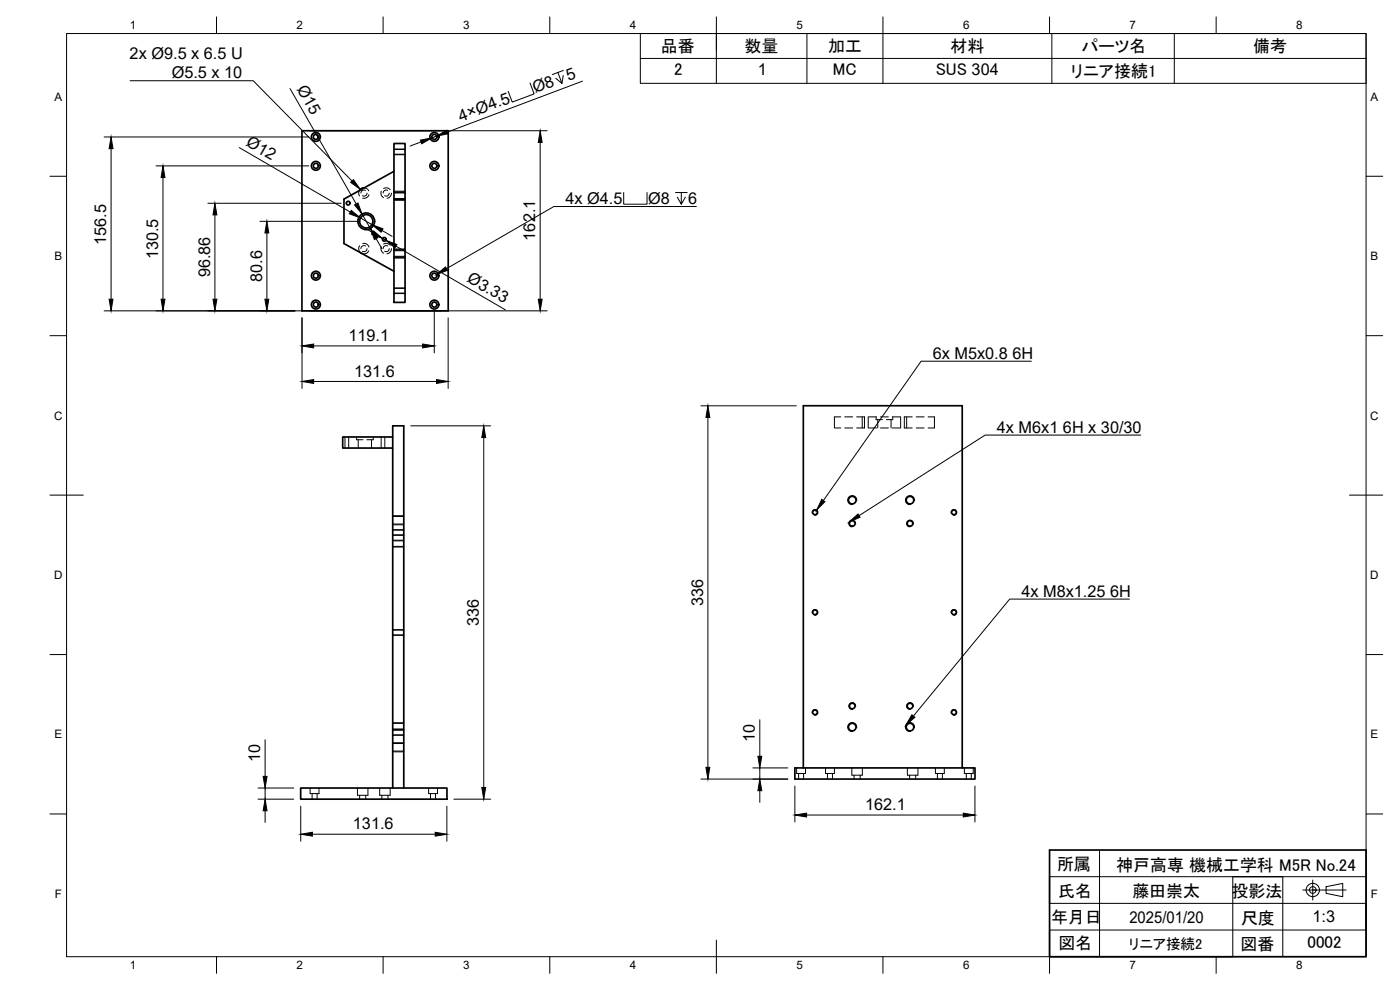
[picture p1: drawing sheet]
<svg xmlns="http://www.w3.org/2000/svg" width="420mm" height="297mm" viewBox="0 0 420 297" stroke-linecap="round" stroke-linejoin="round" font-family="sans-serif">
<!-- layer: Visible -->
<g fill="none" stroke="#000" stroke-width=".51">
<path d="M90.6 39.2h43.9v54.1h-43.9zM109.3 56.4l-.7 .1-.8 .7M118.2 43.1h3.4v47.6h-3.4zM118.2 51.4l-15 8.3v13.4l15 8.3M108.3 75.9l.3 .1M117.9 131.1h-15.1v3.3h15.1M90.2 236.4h43.9v3.4h-43.9zM117.9 236.4v-108.6h3.3v108.6M238.5 230.4h54.1v3.4h-54.1zM241.1 230.4v-108.7h47.7v108.7"/>
<circle cx="94.8" cy="41.1" r=".75"/>
<circle cx="94.8" cy="49.8" r=".75"/>
<circle cx="94.8" cy="49.8" r="1.33"/>
<circle cx="94.8" cy="41.1" r="1.33"/>
<circle cx="130.4" cy="49.8" r=".75"/>
<circle cx="130.4" cy="41.1" r=".75"/>
<circle cx="130.4" cy="41.1" r="1.33"/>
<circle cx="130.4" cy="49.8" r="1.33"/>
<circle cx="104.5" cy="61" r=".56"/>
<circle cx="109.9" cy="66.4" r="2.51"/>
<circle cx="109.9" cy="66.4" r="2"/>
<circle cx="115.3" cy="71.8" r=".56"/>
<circle cx="94.8" cy="91.4" r=".75"/>
<circle cx="94.8" cy="82.7" r=".75"/>
<circle cx="94.8" cy="91.4" r="1.33"/>
<circle cx="94.8" cy="82.7" r="1.33"/>
<circle cx="130.4" cy="91.4" r=".75"/>
<circle cx="130.4" cy="82.7" r=".75"/>
<circle cx="130.4" cy="82.7" r="1.33"/>
<circle cx="130.4" cy="91.4" r="1.33"/>
<circle cx="244.6" cy="153.7" r=".71"/>
<circle cx="255.8" cy="157.1" r=".84"/>
<circle cx="255.8" cy="150.1" r="1.13"/>
<circle cx="273.1" cy="157.1" r=".84"/>
<circle cx="273.1" cy="150.1" r="1.13"/>
<circle cx="286.3" cy="153.7" r=".71"/>
<circle cx="244.6" cy="183.7" r=".71"/>
<circle cx="286.3" cy="183.7" r=".71"/>
<circle cx="244.6" cy="213.7" r=".71"/>
<circle cx="255.8" cy="211.8" r=".84"/>
<circle cx="255.8" cy="218.2" r="1.13"/>
<circle cx="273.1" cy="211.8" r=".84"/>
<circle cx="273.1" cy="218.2" r="1.13"/>
<circle cx="286.3" cy="213.7" r=".71"/>
</g>
<!-- layer: Hidden -->
<g fill="none" stroke="#000" stroke-width=".3">
<path d="M107.8 57.2l-.1 .8 .2 .8M109.3 56.4l.9 .2 .5 .7M109.7 57.1h-.1a.92 .92 0 0 0-1.3 .8M110.2 57.9a.91 .91 0 0 1-1.4 .8M110.7 58.4a1.57 1.57 0 0 1-1.9 1.1M114.4 57.4a1.55 1.55 0 0 0 .7 1.9M115.1 56.6a1.56 1.56 0 0 1 2 .3M116.4 57.1h-.1a.93 .93 0 0 0-1.3 .8M116.8 57.9a.91 .91 0 0 1-1.4 .8M117.5 57.9a1.55 1.55 0 0 1-1.3 1.6M118.2 57.9h3.4M118.2 59.6h3.4"/>
<path d="M118.2 57.6h3.4M118.2 59.9h3.4M118.2 46.3h3.4M118.2 44.9h3.4M107.9 73.7a1.59 1.59 0 0 0 .4 2.2M108.9 73.1a1.51 1.51 0 0 1 1.8 1M109.7 73.8a.92 .92 0 0 0-1.4 .8M110.2 74.6a.92 .92 0 0 1-1.4 .8M110.7 75.3a1.58 1.58 0 0 1-2.1 .8M114.4 74a1.58 1.58 0 0 0 .7 2M115.1 73.2a1.53 1.53 0 0 1 2 .4M116.4 73.8a.92 .92 0 0 0-1.4 .8"/>
<path d="M116.8 74.6a.91 .91 0 0 1-1.4 .8M117.5 74.6a1.5 1.5 0 0 1-1.3 1.5M118.2 75.2h3.4M118.2 76.9h3.4M118.2 74.9h3.4M118.2 77.2h3.4M118.2 87.9h3.4M118.2 86.5h3.4M103.5 131.1v3.3M104.6 131.1v3.3M107 131.1v.8h1.9M107.5 131.9v2.5"/>
<path d="M111.5 131.9v2.5M112 131.1v.8h-1.9M114.4 131.1v3.3M115.5 131.1v3.3M252.3 125.1h-1.9v3.3h1.9M253.5 125.1h2.4M253.5 128.4h2.4M257.1 125.1h2.4l-.1 3.3h-2.3M258.8 125.1v3.3M260.6 125.1v3.3M260.7 125.1h2.3M260.7 128.4h2.3"/>
<path d="M262.9 125.1v.8h1.9M263.4 125.9v2.5M264.2 125.1h2.4M264.2 128.4h2.4M267.4 125.9v2.5M267.8 125.1h2.4M267.8 128.4h2.4M267.9 125.1v.8h-1.9M270.3 125.1v3.3M272.1 125.1v3.3M273.8 125.1h-2.4v3.3h2.4M275 125.1h2.3"/>
<path d="M275 128.4h2.3M278.5 125.1h1.9v3.3h-1.9M117.9 155h3.3M117.9 157.2h3.3M117.9 159.1h3.3M117.9 162.3h3.3M117.9 163.9h3.3M117.9 160.5h3.3M117.9 190.5h3.3M117.9 189.1h3.3M117.9 217.1h3.3M117.9 218.7h3.3"/>
<path d="M117.9 219.1h3.3M93.1 236.4v1.7h2.6v-1.7M93.7 238.1v1.7M95.2 238.1v1.7M107.3 236.4v2.2h3.1v-2.2M107.9 238.6v1.2M109.8 238.6v1.2M113.9 236.4v2.2h3.2v-2.2M114.6 238.6v1.2M116.4 238.6v1.2M117.9 223.1h3.3M117.9 225.3h3.3"/>
<path d="M117.9 220.5h3.3M128.6 236.4v1.7h2.7v-1.7M129.2 238.1v1.7M130.7 238.1v1.7M239.1 230.4v1.7h2.6v-1.7M239.7 232.1v1.7M241.2 232.1v1.7M247.8 230.4v1.7h2.6v-1.7M248.3 232.1v1.7M249.8 232.1v1.7M255.7 230.4v2.2h3.1v-2.2M256.3 232.6v1.2"/>
<path d="M258.1 232.6v1.2M272.3 230.4v2.2h3.2v-2.2M273 232.6v1.2M274.8 232.6v1.2M280.7 230.4v1.7h2.7v-1.7M281.3 232.1v1.7M282.8 232.1v1.7M289.4 230.4v1.7h2.7v-1.7M290 232.1v1.7M291.5 232.1v1.7"/>
</g>
<!-- layer: Hidden Narrow -->
<g fill="none" stroke="#000" stroke-width=".3">
<path d="M118.2 57.7h3.4M118.2 59.8h3.4M118.2 57.4h3.4M118.2 46.4h3.4M118.2 44.7h3.4M118.2 75h3.4M118.2 77.1h3.4M118.2 74.7h3.4M118.2 77.4h3.4M118.2 60.1h3.4M118.2 88.1h3.4M118.2 86.4h3.4"/>
<path d="M117.9 154.7h3.3M117.9 157.5h3.3M117.9 158.9h3.3M117.9 162.1h3.3M117.9 164.1h3.3M117.9 160.6h3.3M117.9 190.6h3.3M117.9 188.9h3.3M117.9 216.9h3.3M117.9 218.9h3.3M117.9 222.8h3.3M117.9 225.6h3.3"/>
<path d="M117.9 220.6h3.3"/>
</g>
<!-- layer: Visible Narrow -->
<g fill="none" stroke="#000" stroke-width=".3">
<path d="M243.7 153.9a.86 .86 0 0 1 .7-1 .86 .86 0 0 1 1 .7 .86 .86 0 0 1-.7 1M256.8 157.3a1.03 1.03 0 0 0-.9-1.2 1.03 1.03 0 0 0-1.1 .8 1.03 1.03 0 0 0 .8 1.2M257.1 150.3a1.37 1.37 0 0 0-1.1-1.6 1.37 1.37 0 0 0-1.6 1.1 1.37 1.37 0 0 0 1.1 1.6M274.1 157.3a1.03 1.03 0 0 0-.8-1.2 1.03 1.03 0 0 0-1.2 .8 1.03 1.03 0 0 0 .8 1.2M274.4 150.3a1.37 1.37 0 0 0-1.1-1.6 1.37 1.37 0 0 0-1.5 1.1 1.37 1.37 0 0 0 1.1 1.6M285.4 153.9a.86 .86 0 0 1 .7-1 .86 .86 0 0 1 1 .7 .86 .86 0 0 1-.7 1M243.7 183.9a.86 .86 0 0 1 .7-1 .86 .86 0 0 1 1 .7 .86 .86 0 0 1-.7 1M285.4 183.9a.86 .86 0 0 1 .7-1 .86 .86 0 0 1 1 .7 .86 .86 0 0 1-.7 1M243.7 213.9a.86 .86 0 0 1 .7-1 .86 .86 0 0 1 1 .7 .86 .86 0 0 1-.7 1M256.8 212a1.03 1.03 0 0 0-.9-1.2 1.03 1.03 0 0 0-1.1 .9 1.03 1.03 0 0 0 .8 1.1M257.1 218.4a1.37 1.37 0 0 0-1.1-1.6 1.37 1.37 0 0 0-1.6 1.1 1.37 1.37 0 0 0 1.1 1.6M274.1 212a1.03 1.03 0 0 0-.8-1.2 1.03 1.03 0 0 0-1.2 .9 1.03 1.03 0 0 0 .8 1.1"/>
<path d="M274.4 218.4a1.37 1.37 0 0 0-1.1-1.6 1.37 1.37 0 0 0-1.5 1.1 1.37 1.37 0 0 0 1.1 1.6M285.4 213.9a.86 .86 0 0 1 .7-1 .86 .86 0 0 1 1 .7 .86 .86 0 0 1-.7 1"/>
</g>
<!-- layer: Border -->
<g fill="none" stroke="#000" stroke-width=".3">
<path d="M20 10.1h390v276.9h-390zM65 5.1v5M115 5.1v5M165 5.1v5M215 5.1v10M265 5.1v5M315 5.1v5M365 5.1v5M15 52.9h5M410 52.9h5M15 100.7h5M410 100.7h5"/>
<path d="M15 148.6h10M405 148.6h10M15 196.4h5M410 196.4h5M15 244.2h5M410 244.2h5M65 287v5M115 287v5M165 287v5M215 282.1v9.9M265 287v5M315 287v5"/>
<path d="M365 287v5"/>
</g>
<!-- layer: TitleBlock -->
<path d="M315 255h95v32h-95z" fill="none" stroke="#000" stroke-width=".51"/>
<g fill="none" stroke="#000" stroke-width=".3">
<path d="M330 255v32M315 263h95M315 271h95M315 279h95M370 263v24M385 263v24M391 267h13M394 264v6.1M398 266.1l5-1v4l-5-1.1z"/>
<circle cx="394" cy="267" r="2"/>
<circle cx="394" cy="267" r="1.01"/>
</g>
<path d="M315 279v8h55M315 263v8M370 263h15M410 271v8" fill="none" stroke="#000" stroke-width=".36"/>
<!-- layer: FD_Dimensions -->
<g fill="none" stroke="#000" stroke-width=".3">
<path d="M87 26.6l19.9 34.6M92.7 39.2h71.5M159.1 24.9l1.2 3.3-6.6 2.4-1.2-3.2M167.4 21.7l1.3 3.3-1.9-1.5M169 22.6l-.3 2.4M169.1 21.1l-3.3 1.3M174.8 24.3l-40.5 15.3M31.2 41.1h61.5M33.3 44.6v45.2M46.8 49.8h45.9M48.9 53.3v36.5M71.8 44.3l33.3 19.3"/>
<path d="M126.3 42.6l-3.2 1.2M131 40.8l-1.4 .6M162.1 42.7v47.1M62.4 61h40M64.5 64.5v25.3M78 66.4h29.8M80.1 69.9v19.9M108.2 65.4l3.4 2M108.6 64.2l2.5 4.4M108.8 68l3 1.8M112.9 71.6l1.7 3M114.7 69.2l3 1.7"/>
<path d="M114.8 71.6l1 .5M118.8 73.9l32.9 19.1M31.2 93.3h133M90.6 95.4v21.2M130.3 93.5v12.4M134.5 95.4v21.2M94.1 114.5h36.9M94.1 103.8h32.7M123.3 127.8h24M145.2 131.3v105M210.4 121.8h28.6M212.4 125.3v104.9"/>
<path d="M228 215.9v11M77.4 239.8h10.8M77.4 236.4h10.8M79.6 222v10.9M79.6 236.4v3.4M136.2 239.8h11.1M210.4 233.8h26.1M225.9 230.4h10.6M228 230.4v3.4M228 237.2v3.5M238.5 235.8v10.8M292.6 235.8v10.8"/>
<path d="M79.6 243.3v3.5M90.3 241.9v10.5M93.7 250.3h36.9M134.1 241.9v10.5M242.1 244.5h47"/>
</g>
<g fill="#000" stroke="#000" stroke-width=".3">
<path d="M131 40.8l3.1-1.7 .4 1zM33.3 41.1l.6 3.5h-1.2zM48.9 49.8l.6 3.5h-1.2zM126.2 42l3.4-.6-3 1.7zM162.1 39.2l.6 3.5h-1.2zM64.5 61l.6 3.5h-1.2zM80.1 66.4l.6 3.5h-1.2zM105.4 63.1l2.8 2.3-3.4-1.3zM106.4 61.5l1-.6 1.2 3.3zM112.1 69.3l2.7 2.3-3.3-1.3zM111.1 68.6l2.3 2.7-1 .6zM111.6 67.4l3.3 1.3-.5 1z"/>
<path d="M115.8 72.1l3.3 1.2-.6 1.1zM32.7 89.8h1.2l-.6 3.5zM48.3 89.8h1.2l-.6 3.5zM63.9 89.8h1.2l-.6 3.5zM79.5 89.8h1.2l-.6 3.5zM161.5 89.8h1.2l-.6 3.5zM90.6 114.5l3.5-.6v1.1zM90.6 103.8l3.5-.6v1.2zM126.8 103.2l3.5 .6-3.5 .6zM131 113.9l3.5 .6-3.5 .5zM145.2 127.8l.6 3.5h-1.2zM212.4 121.8l.6 3.5h-1.1z"/>
<path d="M79 232.9h1.1l-.5 3.5zM144.6 236.3h1.2l-.6 3.5zM211.9 230.2h1.1l-.6 3.6zM228 233.8l.6 3.4h-1.1zM227.5 226.9h1.1l-.6 3.5zM79.6 239.8l.5 3.5h-1.1zM90.3 250.3l3.4-.6v1.2zM130.6 249.7l3.5 .6-3.5 .6zM238.5 244.5l3.6-.5v1.1zM289.1 244l3.5 .5-3.5 .6z"/>
</g>
<!-- layer: Hole Notes -->
<path d="M39.1 24.2h36.9l29.7 30.1M187.2 57.8v3.5h7v-3.5M202.7 57.8h3.5M204.5 57.8v3.5l-1.2-2.1M205.7 59.2l-1.2 2.1M209 62h-42.8l-32.2 18.6M309.5 108.4h-33.1l-29.3 41.8M342.3 130.5h-46.6l-37.9 24.2M339 179.8h-36l-28.9 35" fill="none" stroke="#000" stroke-width=".3"/>
<path d="M106.1 53.9l2 2.9-2.9-2.1zM131 82.4l2.7-2.3 .6 1zM246.6 149.8l1 .7-2.5 2.5zM254.8 156.6l2.7-2.4 .6 1zM273.7 214.5l.9 .7-2.7 2.3z" fill="#000" stroke="#000" stroke-width=".3"/>
<!-- layer: Custom Tables -->
<path d="M192.2 10.1h217.8v14.9h-217.8zM192.2 17.5h217.8M215 10.1v14.9M242.2 10.1v14.9M265 10.1v14.9M315.7 10.1v14.9M352.4 10.1v14.9" fill="none" stroke="#000" stroke-width=".3"/>
<g font-size="5.1">
<text x="198.4" y="15.6">品番</text>
<text x="223.5" y="15.6">数量</text>
<text x="248.6" y="15.7">加工</text>
<text x="285.3" y="15.6">材料</text>
<text x="324.6" y="15.6">パーツ名</text>
<text x="376.1" y="15.6">備考</text>
<text x="202.3" y="22.4">2</text>
<text x="249.9" y="22.4">MC</text>
<text x="280.8" y="22.4">SUS 304</text>
<text x="321.4" y="23.1">リニア接続1</text>
<text x="317.2" y="261">所属</text>
<text x="335" y="261.2">神戸高専 機械工学科 M5R No.24</text>
<text x="317.6" y="269.1">氏名</text>
<text x="339.8" y="269.2">藤田崇太</text>
<text x="369.6" y="269.1">投影法</text>
<text x="315.4" y="276.9">年月日</text>
<text x="372.4" y="277.2">尺度</text>
<text x="317.7" y="284.8">図名</text>
<text x="372.3" y="285.1">図番</text>
<text x="392.4" y="284.6">0002</text>
</g>
<g font-size="4.9">
<text x="38.9" y="17.6">2x Ø9.5 x 6.5 U</text>
<text x="51.5" y="23.5">Ø5.5 x 10</text>
<text x="227.4" y="22.4">1</text>
<text x="89" y="26.8" transform="rotate(60 89 26.8)">Ø15</text>
<text x="160.6" y="28.1" transform="rotate(-21 160.6 28.1)">Ø8</text>
<text x="170.6" y="24.3" transform="rotate(-21 170.6 24.3)">5</text>
<text x="138.3" y="36.5" transform="rotate(-21 138.3 36.5)">4×Ø4.5</text>
<text x="73.6" y="43.6" transform="rotate(30 73.6 43.6)">Ø12</text>
<text x="169.7" y="61.3">4x Ø4.5</text>
<text x="194.5" y="61.3">Ø8</text>
<text x="206.6" y="61.3">6</text>
<text x="31.9" y="73.5" transform="rotate(-90 31.9 73.5)">156.5</text>
<text x="47.5" y="77.8" transform="rotate(-90 47.5 77.8)">130.5</text>
<text x="160.7" y="72.2" transform="rotate(-90 160.7 72.2)">162.1</text>
<text x="63" y="83.2" transform="rotate(-90 63 83.2)">96.86</text>
<text x="78.6" y="84.6" transform="rotate(-90 78.6 84.6)">80.6</text>
<text x="139.9" y="84.4" transform="rotate(30 139.9 84.4)">Ø3.33</text>
<text x="104.5" y="102.3">119.1</text>
<text x="279.9" y="107.7">6x M5x0.8</text>
<text x="303.8" y="107.7">6H</text>
<text x="106.3" y="113">131.6</text>
<text x="299.2" y="129.8">4x M6x1</text>
<text x="319" y="129.8">6H x 30/30</text>
<text x="306.5" y="179.1">4x M8x1.25</text>
<text x="333.2" y="179.1">6H</text>
<text x="211" y="181.8" transform="rotate(-90 211 181.8)">336</text>
<text x="143.7" y="187.8" transform="rotate(-90 143.7 187.8)">336</text>
<text x="226.6" y="222.6" transform="rotate(-90 226.6 222.6)">10</text>
<text x="78.1" y="228.6" transform="rotate(-90 78.1 228.6)">10</text>
<text x="259.6" y="243.1">162.1</text>
<text x="105.9" y="248.8">131.6</text>
<text x="338.9" y="276.9">2025/01/20</text>
<text x="393.9" y="276.6">1:3</text>
</g>
<text font-size="4.4" x="338.8" y="284.6">リニア接続2</text>
<g font-size="3.5">
<text x="39" y="8.8">1</text>
<text x="89" y="8.8">2</text>
<text x="139" y="8.8">3</text>
<text x="189" y="8.8">4</text>
<text x="239" y="8.8">5</text>
<text x="289" y="8.8">6</text>
<text x="339" y="8.8">7</text>
<text x="389" y="8.8">8</text>
<text x="16.3" y="30.2">A</text>
<text x="411.3" y="30.2">A</text>
<text x="16.3" y="78">B</text>
<text x="411.3" y="78">B</text>
<text x="16.2" y="125.9">C</text>
<text x="411.2" y="125.9">C</text>
<text x="16.2" y="173.7">D</text>
<text x="411.2" y="173.7">D</text>
<text x="16.3" y="221.6">E</text>
<text x="411.3" y="221.6">E</text>
<text x="16.4" y="269.4">F</text>
<text x="411.4" y="269.4">F</text>
<text x="39" y="290.8">1</text>
<text x="89" y="290.8">2</text>
<text x="139" y="290.8">3</text>
<text x="189" y="290.8">4</text>
<text x="239" y="290.8">5</text>
<text x="289" y="290.8">6</text>
<text x="339" y="290.8">7</text>
<text x="389" y="290.8">8</text>
</g>
</svg>
